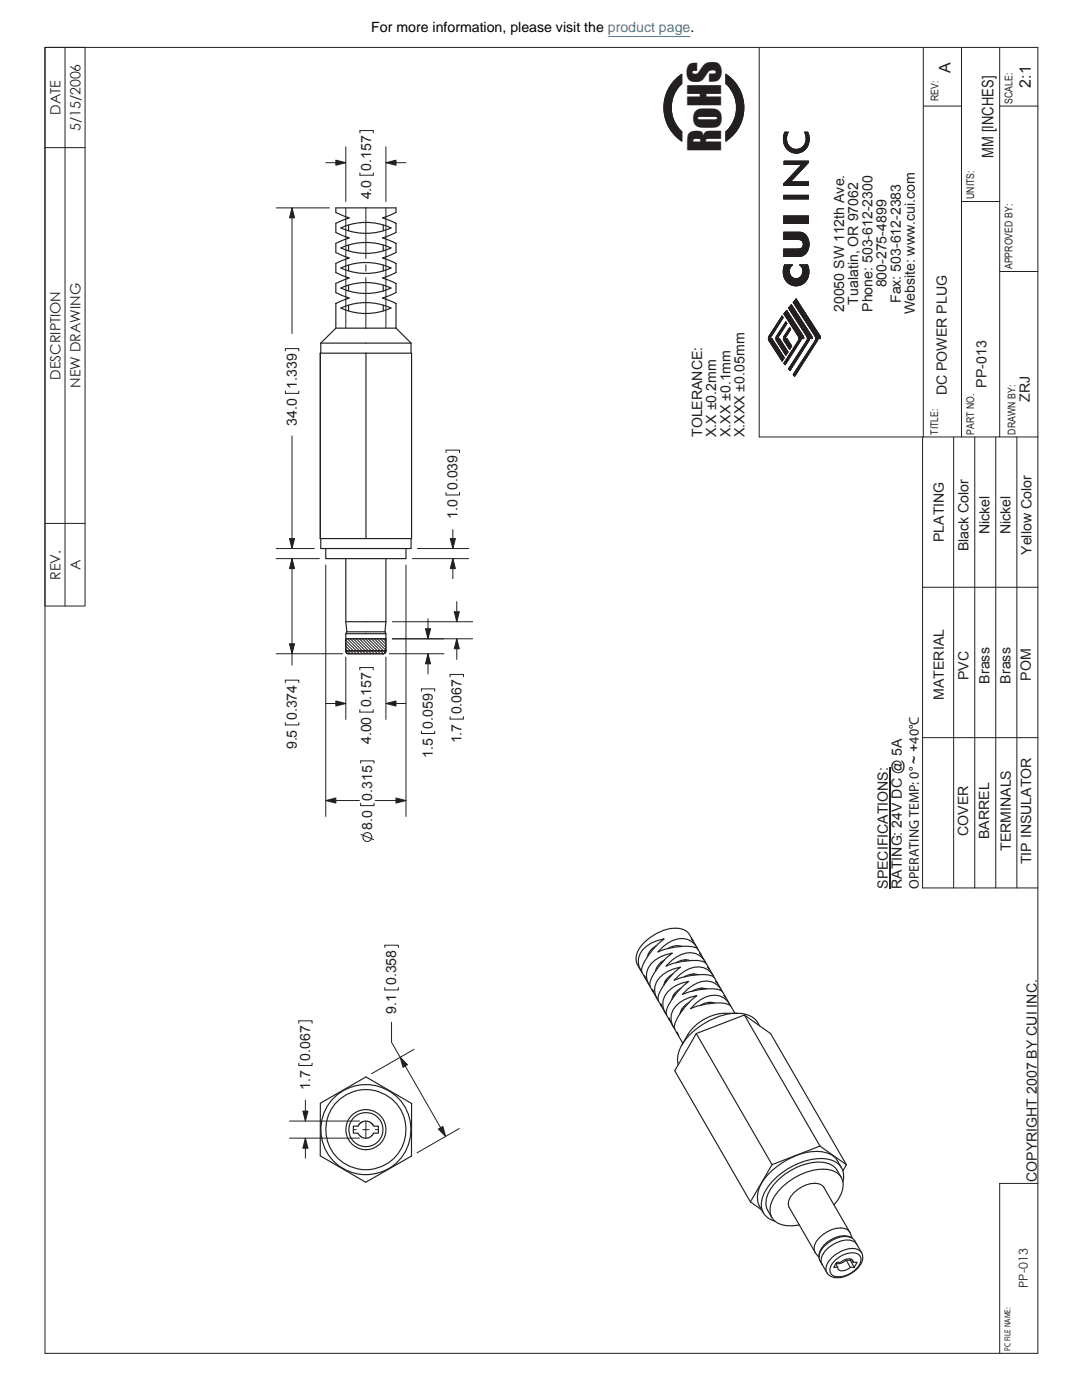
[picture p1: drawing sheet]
<svg xmlns="http://www.w3.org/2000/svg" width="216mm" height="279mm" viewBox="0 0 216 279" stroke-linecap="round" stroke-linejoin="round" font-family="sans-serif">
<!-- layer: Layer 1 -->
<g fill="none" stroke="#231f20" stroke-width=".2">
<path d="M9 9.5h198.1v260.6h-198.1zM151.5 9.5v77.7h55.6M184.2 9.5v77.7M191.9 9.5v77.7M199.5 9.5v77.7M156.4 39h4.9v.7h-4.9zM156.5 32.2h4.8v.2l-3.6 3.9h3.6v.7h-4.9v-.3l3.6-3.9h-3.5zM156.6 26.4h.7a2.18 2.18 0 0 0 1.6 3.4 2.14 2.14 0 0 0 1.6-3.4h.7a2.74 2.74 0 0 1-2.6 4.1 2.74 2.74 0 0 1-2.2-3.6zM184.2 21.2h7.7M199.5 21.2h7.6M156.4 43.1h4.9v1.5h-4.9zM156.6 52.9h1.5a1.45 1.45 0 0 0-.4 2.1 1.45 1.45 0 0 0 2.1 .2 1.57 1.57 0 0 0-.2-2.3h1.5a2.75 2.75 0 0 1-2.6 4.1 2.74 2.74 0 0 1-2.1-3.7z"/>
<path d="M158.9 59.7l4.7 7.3 .1 .6h-.5l-.1 .4-4.5 7.1-.3-.3 4.5-7.1-.1-.6-4.4-6.8zM159.6 46.4a2.37 2.37 0 0 1 1.7 3.3 1.9 1.9 0 0 1-1.7 1.4M159.6 46.4h-3.2v1.4h3.3M159.7 49.7h-3.3v1.4h3.2M159.7 47.8a.98 .98 0 0 1 .6 .9 .98 .98 0 0 1-.6 1M191.9 40.2h7.6M199.5 54.2h7.6M156.1 63.1l.2 .3-2.6 4.2h.3l2.5 3.8-.4 .7-2.7-4.2-.1-.5zM156.8 64.2l.2 .4-1.8 2.9 .3 .1 1.7 2.6-.4 .7-1.9-3-.1-.5zM157 62l3.2 5 .2 .6h-.5l-.2 .4-3 4.8-.3-.3 3-4.8-.1-.6-2.9-4.5zM157.6 65.4l.2 .3-1.1 1.8 .3 .1 1 1.5-.4 .6-1.3-2 .1-.5zM157.9 60.8l4 6.2 .2 .6h-.6l-.1 .4-3.8 6-.2-.4 3.7-5.9-.1-.6-3.6-5.6z"/>
<path d="M184.1 87.2v90h23M190.3 87.2v90M194.5 87.2v90M198.7 87.2v90M202.9 87.2v90M184.1 117.2h23M184.1 147.2h23M207.1 236.2h-7.6v33.9"/>
</g>
<path d="M157.6 65.4l.2 .3-1.1 1.8 .3 .1 1 1.5-.4 .6-1.2-1.7-.1-.4 .1-.5z" fill-rule="evenodd" fill="#231f20"/>
<path d="M157.6 65.4l.2 .3-1.1 1.8 .3 .1 1 1.5-.4 .6-1.2-1.7-.1-.4 .1-.5z" fill="none" stroke="#231f20" stroke-width=".2"/>
<path d="M157 62l3.2 5 .2 .6h-.5l-.2 .4-3 4.8-.3-.3 3-4.9-.1-.5-2.9-4.5z" fill-rule="evenodd" fill="#231f20"/>
<path d="M157 62l3.2 5 .2 .6h-.5l-.2 .4-3 4.8-.3-.3 3-4.9-.1-.5-2.9-4.5z" fill="none" stroke="#231f20" stroke-width=".2"/>
<path d="M158.9 59.7l4.7 7.3 .1 .6h-.5l-.1 .4-4.5 7.1-.3-.3 4.5-7.2-.1-.5-4.4-6.8z" fill-rule="evenodd" fill="#231f20"/>
<path d="M158.9 59.7l4.7 7.3 .1 .6h-.5l-.1 .4-4.5 7.1-.3-.3 4.5-7.2-.1-.5-4.4-6.8z" fill="none" stroke="#231f20" stroke-width=".2"/>
<path d="M157.9 60.8l4 6.2 .2 .6h-.6l-.1 .4-3.8 6-.2-.4 3.7-6-.1-.5-3.6-5.6z" fill-rule="evenodd" fill="#231f20"/>
<path d="M157.9 60.8l4 6.2 .2 .6h-.6l-.1 .4-3.8 6-.2-.4 3.7-6-.1-.5-3.6-5.6z" fill="none" stroke="#231f20" stroke-width=".2"/>
<path d="M156.1 63.1l.2 .3-2.6 4.1 .3 .1 2.5 3.8-.4 .7-2.8-4.4 .1-.6z" fill-rule="evenodd" fill="#231f20"/>
<path d="M156.1 63.1l.2 .3-2.6 4.1 .3 .1 2.5 3.8-.4 .7-2.8-4.4 .1-.6z" fill="none" stroke="#231f20" stroke-width=".2"/>
<path d="M156.8 64.2l.2 .4-1.8 2.9 .3 .1 1.7 2.6-.4 .7-2-3.2 .1-.6z" fill-rule="evenodd" fill="#231f20"/>
<path d="M156.8 64.2l.2 .4-1.8 2.9 .3 .1 1.7 2.6-.4 .7-2-3.2 .1-.6z" fill="none" stroke="#231f20" stroke-width=".2"/>
<path d="M156.4 46.4h3.3a2.57 2.57 0 0 1 1.2 4l-.5 .5-.7 .2h-3.3v-1.4h2.7a1 1 0 0 0 1.1-.6l.1-.6-.5-.6-3.4-.1z" fill-rule="evenodd" fill="#231f20"/>
<path d="M156.4 46.4h3.3a2.57 2.57 0 0 1 1.2 4l-.5 .5-.7 .2h-3.3v-1.4h2.7a1 1 0 0 0 1.1-.6l.1-.6-.5-.6-3.4-.1z" fill="none" stroke="#231f20" stroke-width=".2"/>
<path d="M156.4 43.1h4.9v1.5h-4.9z" fill-rule="evenodd" fill="#231f20" stroke="#231f20" stroke-width=".2"/>
<path d="M156.6 52.9h1.5a1.45 1.45 0 0 0-.4 2 1.45 1.45 0 0 0 2 .4 1.58 1.58 0 0 0-.1-2.4h1.5a2.7 2.7 0 0 1-.4 3.3 2.7 2.7 0 0 1-3.3 .4 3.1 3.1 0 0 1-.8-3.7z" fill-rule="evenodd" fill="#231f20"/>
<path d="M156.6 52.9h1.5a1.45 1.45 0 0 0-.4 2 1.45 1.45 0 0 0 2 .4 1.58 1.58 0 0 0-.1-2.4h1.5a2.7 2.7 0 0 1-.4 3.3 2.7 2.7 0 0 1-3.3 .4 3.1 3.1 0 0 1-.8-3.7z" fill="none" stroke="#231f20" stroke-width=".2"/>
<path d="M156.4 39h4.9v.7h-4.9z" fill-rule="evenodd" fill="#231f20" stroke="#231f20" stroke-width=".2"/>
<path d="M156.5 32.2h4.8v.2l-3.6 3.9h3.6v.7h-4.9v-.3l3.6-3.9h-3.5z" fill-rule="evenodd" fill="#231f20"/>
<path d="M156.5 32.2h4.8v.2l-3.6 3.9h3.6v.7h-4.9v-.3l3.6-3.9h-3.5z" fill="none" stroke="#231f20" stroke-width=".2"/>
<path d="M156.6 26.4h.7a2.15 2.15 0 0 0 0 2.5 2.15 2.15 0 0 0 2.3 .8 2.31 2.31 0 0 0 .9-3.3h.7a2.76 2.76 0 0 1-.3 3 2.76 2.76 0 0 1-2.9 1 2.97 2.97 0 0 1-1.4-4z" fill-rule="evenodd" fill="#231f20"/>
<path d="M134.6 16.1l1.4-1.3v1.9a6.5 6.5 0 0 0 0 9.6v1.9a8 8 0 0 1-1.4-12.1zM144.8 14.8a8 8 0 0 1 0 13.4v-1.9a6.5 6.5 0 0 0 0-9.6zM156.6 26.4h.7a2.15 2.15 0 0 0 0 2.5 2.15 2.15 0 0 0 2.3 .8 2.31 2.31 0 0 0 .9-3.3h.7a2.76 2.76 0 0 1-.3 3 2.76 2.76 0 0 1-2.9 1 2.97 2.97 0 0 1-1.4-4z" fill="none" stroke="#231f20" stroke-width=".2"/>
<path d="M134.8 15.8l1.2-1v1.9a6.5 6.5 0 0 0 0 9.6v1.9a8 8 0 0 1-1.2-12.4z" fill-rule="evenodd" fill="#231f20"/>
<path d="M134.8 15.8l1.2-1v1.9a6.5 6.5 0 0 0 0 9.6v1.9a8 8 0 0 1-1.2-12.4z" fill="none" stroke="#231f20" stroke-width=".2"/>
<path d="M144.8 14.8a8 8 0 0 1 0 13.4v-1.9a6.5 6.5 0 0 0 0-9.6z" fill-rule="evenodd" fill="#231f20"/>
<g fill="none" stroke="#231f20" stroke-width=".2">
<path d="M144.8 14.8a8 8 0 0 1 0 13.4v-1.9a6.5 6.5 0 0 0 0-9.6zM65 32.5h4M69 29.3v10.9M71.8 26.5v-.4h2.7v.4M71.8 34.5v.5h2.7v-.5M77 29.3v10.9M77 32.5h4M69 41.5v24M73 41.5v10.1M73 52.9v1.2M73 55.4v10.1M77 41.5v24"/>
<path d="M69 129.9l.1 .3 .4 .3h7l.4-.3 .1-.3M69 129.9h8M69 129.9v-2.4h8v2.4M69 131.1v12.5M69 129.6l.9 .9M69 129l1.5 1.5M69 128.4l2.1 2.1M69 127.8l2.7 2.7M69.3 127.5l3 3M69.9 127.5l3 3M70.5 127.5l3 3M71.1 127.5l3 3"/>
<path d="M71.7 127.5l3 3M71.8 133.7v-.5h2.7v.5M72.3 127.5l3 3M72.9 127.5l3 3M73.5 127.5l3 3M74.1 127.5l2.8 2.8M74.7 127.5l2.3 2.3M75.3 127.5l1.7 1.7M75.9 127.5l1.1 1.1M76.5 127.5l.5 .5M77 131.1v12.5M77.7 130.5h10.9"/>
<path d="M78.3 127.5h16M78.3 124.1h16M84.1 137.9v-.4h2.6v.4M85.4 123.5v4M85.4 130.5v4M89.8 135.1v-.5h2.7v.5M91.1 120.1v4M91.1 127.5v4.1M65 140.4h4M71.8 141.6v.5h2.7v-.5M77 140.4h4M84.1 145.9v.5h2.6v-.5"/>
<path d="M89.8 143v.5h2.7v-.5"/>
</g>
<g fill="none" stroke="#231f20" stroke-width=".23">
<path d="M67 42.4v-.9h12v.9l-2.7 1.1 2.7 1.1v1.8l-2.7 1.1 2.7 1.1v1.8l-2.7 1.1 2.7 1.1v1.8l-2.7 1.1 2.7 1.1v1.8l-2.7 1.1 2.7 1.1v4.9M67 58.4l2.7 1.1-2.7 1.1M67 42.4l2.7 1.1-2.7 1.1v1.8M67 50.4l2.7 1.1-2.7 1.1v1.8M67 54.4l2.7 1.1-2.7 1.1v1.8M67 46.4l2.7 1.1-2.7 1.1v1.8M68 45.5a12 12 0 0 1 10 0 12.1 12.1 0 0 1-10 0zM68 49.5a12 12 0 0 1 10 0 12.1 12.1 0 0 1-10 0zM68 53.5a11.9 11.9 0 0 1 10 0 12.1 12.1 0 0 1-10 0zM68 57.5a11.9 11.9 0 0 1 10 0 12.2 12.2 0 0 1-10 0zM69.6 44.9v1.2M69.6 48.9v1.2"/>
<path d="M69.6 52.9v1.2M69.6 56.9v1.2M76.5 44.9v1.2M76.5 48.9v1.2M76.5 52.9v1.2M76.5 56.9v1.2M63.9 70.5h18.2v37h-18.2zM64 68.5h18M64 68.5v2M67 65.5h12M67 65.5l-3 3M67 60.6v4.9"/>
<path d="M68 61.5a11.9 11.9 0 0 1 10 0 12.2 12.2 0 0 1-10 0zM69.6 60.9v1.2M73 70.5v37M76.5 60.9v1.2M79 65.5l3 3M82 68.5v2M65 109.5v2h16v-2M69 111.5v12.6l.2 2M77 111.5v12.6M82 107.5v2h-18v-2M69 127.5v2.5l.3 .4 .3 .1M69 129.9h8"/>
<path d="M69 126.5v1M69 127.5h8M69 124.1h8M69 126.5h8M69.2 126.1l-.2 .4M69.2 126.1h7.6M76.8 126.1l.2 .4M77 129.9l-.1 .4-.3 .2h-7M77 124.1l-.2 2M77 126.5v3.4M128 194a3.6 3.6 0 0 1 1.1-5.3 8.3 8.3 0 0 1 3.4-1.3 12.6 12.6 0 0 0-4.5 6.1l.1 .6M128.1 194.1l.6 1"/>
<path d="M128.8 195.2l-.2-.5 .3 .8M128.9 195.5l.6 1M129.7 196.8a3.6 3.6 0 0 1 1.1-5.2 8.3 8.3 0 0 1 3.4-1.4 13.3 13.3 0 0 0-4.5 6v.6l.6 1.1M130.4 198l-.2-.5 .4 .9M130.6 198.4l.5 .9M131 188.7l-.1 .1a3.3 3.3 0 0 0-1.7 2.2M131.3 199.6a3.6 3.6 0 0 1 1.1-5.2 8.4 8.4 0 0 1 3.4-1.4 13.3 13.3 0 0 0-4.5 6.1v.5l.7 1.1M132.1 192.1l-.3 .1M132.6 191.6h-.1a3.3 3.3 0 0 0-1.7 2.2M132.9 195.9h-.2M133.2 195.6l-.4 .1M134.2 194.4l-.1 .1a3.4 3.4 0 0 0-1.7 2.1"/>
<path d="M134.3 198.7h.3M134.8 198.5h-.3M135.8 197.2l-.1 .1a3.3 3.3 0 0 0-1.6 2.2M136.1 188.9a3.2 3.2 0 0 0-2.8 .4M136.7 191.6l-.2 .2M136.9 191.6l-.1 .2M137.7 191.7a3.2 3.2 0 0 0-2.8 .4M138.3 187.7a3.4 3.4 0 0 0-4.1-2.4 9.8 9.8 0 0 0-6.8 4.2 3.4 3.4 0 0 0 .5 4.2M138.3 187.8l-.4-.4 .6 .7M138.3 194.4l-.2 .3M138.5 188.1l.6 1M138.6 194.4l-.1 .2"/>
<path d="M139.2 189.4a3.6 3.6 0 0 0-5.1-1.7 8.7 8.7 0 0 0-2.8 2.3 13.8 13.8 0 0 1 7.2-1l.6 .3 .8 1.2M139.3 194.5a3.2 3.2 0 0 0-2.8 .5M139.9 190.6l-.3-.4 1.1 1.7M140 197.2l-.3 .3M140.2 197.2l-.1 .2M140.9 192.3a3.6 3.6 0 0 0-5.1-1.7 8.5 8.5 0 0 0-2.9 2.2 14.2 14.2 0 0 1 6.9-1 2.16 2.16 0 0 1 1.7 1.5M140.9 197.4a3.2 3.2 0 0 0-2.7 .4M141.6 193.5l-.4-.5 1.1 1.8M142.5 195.1a3.6 3.6 0 0 0-5.1-1.7 8.5 8.5 0 0 0-2.9 2.2 13.8 13.8 0 0 1 7.3-.9l.8 .5 .6 1M143.2 196.3l-.4-.4 1.2 1.7M144.1 197.9a3.6 3.6 0 0 0-5.1-1.7 8.5 8.5 0 0 0-2.8 2.3 14.5 14.5 0 0 1 6.9-1.1 2.08 2.08 0 0 1 1.7 1.6M144.8 199.1l-.3-.4 1.1 1.7"/>
<path d="M132.1 200.9l-.3-.6 1 1.9M132.9 202.4a3.6 3.6 0 0 1 1.2-5.2 8.2 8.2 0 0 1 3.3-1.3 12.6 12.6 0 0 0-4.5 6.1l.1 .6M133 202.6l.6 1M133.7 203.7l-.2-.5 .9 1.8M134.6 205.3a3.6 3.6 0 0 1 1.1-5.2 8.4 8.4 0 0 1 3.3-1.4 13.5 13.5 0 0 0-4.4 5.9v.5l.6 1.3M135.3 206.5l-.2-.5 .4 .8M135.5 206.9l.7 1.3M136 201.6h.2M136.4 201.3h-.3M137.5 200.1h-.1a3.3 3.3 0 0 0-1.7 2.2M138.9 206.3l15.2 26.1 9.5-3.7M138.9 206.3l-4.3 7.4 15.1 26.2"/>
<path d="M141.6 200l-.2 .3M141.9 200l-.2 .3M142.6 200.2a3.2 3.2 0 0 0-2.8 .4M145.8 200.7a3.6 3.6 0 0 0-5.1-1.6 8 8 0 0 0-2.9 2.2 13.4 13.4 0 0 1 7.2-1l.9 .6 .7 1.3M147.1 202.2a14 14 0 0 0-11.2 6.6 5 5 0 0 0-.6 3.7M147.1 202.2a9.9 9.9 0 0 0-9.7 4l-1.4 2.4M147.1 202.2a4.5 4.5 0 0 1 4.5 2.5M148.5 202.6l5.3 3.7 15.1 26.2M148.5 202.6l-9.6 3.7M148.5 202.6l15.1 26.1M63.9 220.2l9.1-5.3 9.1 5.3v10.5l-9.1 5.2-9.1-5.2zM74.6 226.1h.9v-1.4h-1l-.4-.6-.5-.3h-1.1l-.6 .4-.5 .5h-.9v1.4h1l.3 .6 .5 .3 .6 .2 .7-.2 .6-.3 .3-.6"/>
<path d="M149.7 239.9l2.3 1.5M154.1 232.4l-4.4 7.5M163.6 228.7l5.3 3.8M167.9 235a4.4 4.4 0 0 0-5.1-3.1 12.3 12.3 0 0 0-9.6 6.4 4.2 4.2 0 0 0 .8 4.7M167.9 233.1a4.9 4.9 0 0 0-5.7-3.3 14.6 14.6 0 0 0-10.1 6.2 4.9 4.9 0 0 0 .2 6.1M168.2 235.9a3.4 3.4 0 0 0-2.9-4.5 13 13 0 0 0-10.8 4 7.2 7.2 0 0 0-2.6 5.5 3.4 3.4 0 0 0 2.7 2.8M168.9 232.5l-.7 1.2M164 252.3l1 1.7M166.4 240.5a5.8 5.8 0 0 0 1.8-4.7 3.6 3.6 0 0 0-4-2.5 12.2 12.2 0 0 0-10.2 6.6 3.2 3.2 0 0 0 2.6 4.7h.9l2-.1M166.5 251.7a4.6 4.6 0 0 1 4.6-1.5 1.47 1.47 0 0 1 .3 2.3 4.9 4.9 0 0 1-4.9 2.2 1.4 1.4 0 0 1-.6-2.2zM166.8 252.2l.4 .7M166.9 251.9h.8l.7-.4a1.12 1.12 0 0 1 1.8 .4h.8l-.5 1h-.8l-.7 .5a1.42 1.42 0 0 1-1.8-.2v-.3h-.8z"/>
<path d="M168.9 251.5l-1.1 .6-1 .1M168.9 251.5h.8M168.9 251.5l.8 1.4M169.5 245.9l-5.1-9a3.1 3.1 0 0 0-3.8-.3 5.1 5.1 0 0 0-3.3 3.5l.1 .8 5.2 9M169.7 251.5l.8 1.4M169.8 251.3l-.1 .2M169.9 247a3.9 3.9 0 0 0-4 .4 4.2 4.2 0 0 0-2.5 3.4M169.9 251.3l.3 .6M170.1 247.1a2.28 2.28 0 0 0-2.9-2 6.2 6.2 0 0 0-4.6 3.2 2.25 2.25 0 0 0 .8 2.7M170.9 248.3l1 1.7M170.9 248.3a3.1 3.1 0 0 0-3.9-.3 4.6 4.6 0 0 0-3.2 3.6l.2 .7M170.9 248.3a2.23 2.23 0 0 0-2.7-1.5 6.2 6.2 0 0 0-4.6 3.2 2.14 2.14 0 0 0 .4 2.3"/>
<path d="M171.9 250a2.77 2.77 0 0 1-1.1 3.4 5 5 0 0 1-4.8 1.4l-.6-.4-.4-.4M171.9 250a2.2 2.2 0 0 0-2.3-.8 5.9 5.9 0 0 0-4.8 3.8l.2 1"/>
<circle cx="73" cy="225.4" r="3.4"/>
<circle cx="73" cy="225.5" r="9"/>
<circle cx="73" cy="225.4" r="8"/>
<circle cx="73" cy="225.4" r="4"/>
</g>
<path d="M84.9 125.5h1l-.5 2z" fill="#231f20"/>
<path d="M84.9 125.5h1l-.5 2z" fill="none" stroke="#231f20" stroke-width=".2"/>
<path d="M85.4 130.5l.5 2h-1z" fill="#231f20"/>
<path d="M85.4 130.5l.5 2h-1z" fill="none" stroke="#231f20" stroke-width=".2"/>
<path d="M77 32.5l2-.5v1z" fill="#231f20"/>
<path d="M77 32.5l2-.5v1z" fill="none" stroke="#231f20" stroke-width=".2"/>
<path d="M67 32l2 .5-2 .5z" fill="#231f20"/>
<path d="M67 32l2 .5-2 .5z" fill="none" stroke="#231f20" stroke-width=".2"/>
<path d="M77 140.4l2-.5v1z" fill="#231f20"/>
<path d="M77 140.4l2-.5v1z" fill="none" stroke="#231f20" stroke-width=".2"/>
<path d="M67 139.9l2 .5-2 .5z" fill="#231f20"/>
<path d="M67 139.9l2 .5-2 .5z" fill="none" stroke="#231f20" stroke-width=".2"/>
<path d="M90.6 122.1h1.1l-.6 2z" fill="#231f20"/>
<path d="M90.6 122.1h1.1l-.6 2z" fill="none" stroke="#231f20" stroke-width=".2"/>
<path d="M91.1 127.5l.6 2h-1.1z" fill="#231f20"/>
<path d="M91.1 127.5l.6 2h-1.1zM59.6 212.2v.4h2.7v-.4M59.6 204.2v-.5h2.7v.5M60.9 219.5v4.2M57.8 223.7h13.9M57.8 227.1h13.9M60.9 227.1v4M70.5 225.4h.6M72.4 225.4h1.2M73 223.7v3.4M74.9 225.4h.6" fill="none" stroke="#231f20" stroke-width=".2"/>
<path d="M60.4 221.7h1l-.5 2z" fill="#231f20"/>
<path d="M60.4 221.7h1l-.5 2z" fill="none" stroke="#231f20" stroke-width=".2"/>
<path d="M60.9 227.1l.5 2.1h-1z" fill="#231f20"/>
<g fill="none" stroke="#231f20" stroke-width=".2">
<path d="M9 9.5h8v111.4h-8zM13 9.5v111.4M9 29.5h8M55.1 41.5h10.6M58.3 41.5v25.1M56.9 78v.5h2.7v-.5M56.9 70v-.4h2.7v.4M58.3 87v22.5M89 98.3v.5h2.7v-.5M89 90.3v-.5h2.7v.5M9 104.5h8M55.1 109.5h7.6"/>
<path d="M55.1 111.5h8.6M58.3 111.5v21.3M65 112.8v50.1M81 112.8v50.1M82.3 111.5h11.2M83.3 109.5h10.2M90.4 105.7v3.8M90.4 111.5v4M55.1 130.5h13.2M56.9 136.2v-.5h2.7v.5M56.9 144.2v.5h2.7v-.5M65 159.8h6.7"/>
<path d="M72 152.3v-.5h2.6v.5M74.9 159.8h6.1M72 160.3v.5h2.6v-.5M72 166.5l2.6 1.1M60.9 227.1l.5 2.1h-1z"/>
<circle cx="73.3" cy="167" r=".89"/>
</g>
<path d="M177.5 153.1v24.3" fill="none" stroke="#231f20" stroke-width=".21"/>
<path d="M65 159.8l2-.5v1z" fill="#231f20"/>
<path d="M65 159.8l2-.5v1z" fill="none" stroke="#231f20" stroke-width=".2"/>
<path d="M79 159.3l2 .5-2 .5z" fill="#231f20"/>
<path d="M79 159.3l2 .5-2 .5z" fill="none" stroke="#231f20" stroke-width=".2"/>
<path d="M89.9 107.5h1l-.5 2z" fill="#231f20"/>
<path d="M89.9 107.5h1l-.5 2z" fill="none" stroke="#231f20" stroke-width=".2"/>
<path d="M90.4 111.5l.5 2h-1z" fill="#231f20"/>
<path d="M90.4 111.5l.5 2h-1z" fill="none" stroke="#231f20" stroke-width=".2"/>
<path d="M57.8 107.5h1l-.5 2z" fill="#231f20"/>
<path d="M57.8 107.5h1l-.5 2z" fill="none" stroke="#231f20" stroke-width=".2"/>
<path d="M58.3 41.5l.5 2h-1z" fill="#231f20"/>
<path d="M58.3 41.5l.5 2h-1z" fill="none" stroke="#231f20" stroke-width=".2"/>
<path d="M58.3 111.5l.5 2h-1z" fill="#231f20"/>
<path d="M58.3 111.5l.5 2h-1z" fill="none" stroke="#231f20" stroke-width=".2"/>
<path d="M57.8 128.5h1l-.5 2z" fill="#231f20"/>
<path d="M57.8 128.5h1l-.5 2zM76.8 197.1v.5h2.7v-.5M76.8 189.1v-.5h2.7v.5M78.1 204v4l10.8 18.8M82.6 209.4l-8.5 4.9M91.7 225.2l-8.5 4.9" fill="none" stroke="#231f20" stroke-width=".2"/>
<path d="M87.5 225.3l.9-.5 .5 2z" fill="#231f20"/>
<path d="M87.5 225.3l.9-.5 .5 2z" fill="none" stroke="#231f20" stroke-width=".2"/>
<path d="M79.9 211l1.4 1.5-.9 .5z" fill="#231f20"/>
<path d="M79.9 211l1.4 1.5-.9 .5z" fill="none" stroke="#231f20" stroke-width=".2"/>
<path d="M121.3 7.3h16.5" fill="none" stroke="#4582a4" stroke-width=".2"/>
<text font-size="8.5" fill="#231f20" x="143.9" y="30.2" transform="rotate(-90 143.9 30.2)">RoHS</text>
<g font-size="3.2" fill="#231f20">
<text x="189.6" y="14.5" transform="rotate(-90 189.6 14.5)">A</text>
<text x="205.7" y="17.5" transform="rotate(-90 205.7 17.5)">2:1</text>
<text x="198.2" y="31.5" transform="rotate(-90 198.2 31.5)">MM [INCHES]</text>
</g>
<text font-size="2.8" x="74.1" y="6.4">For more information, please visit the product page.</text>
<g font-size="2.8" fill="#231f20">
<text x="12.1" y="22.9" transform="rotate(-90 12.1 22.9)">DATE</text>
<text x="16.1" y="26.1" transform="rotate(-90 16.1 26.1)">5/15/2006</text>
<text x="74.1" y="34" transform="rotate(-90 74.1 34)">0.157</text>
<text x="74.1" y="39.8" transform="rotate(-90 74.1 39.8)">4.0</text>
<text x="176.9" y="57.4" transform="rotate(-90 176.9 57.4)">800-275-4899</text>
<text x="168.4" y="62.3" transform="rotate(-90 168.4 62.3)">20050 SW 112th Ave.</text>
<text x="171.3" y="60.8" transform="rotate(-90 171.3 60.8)">Tualatin, OR 97062</text>
<text x="174.1" y="62.2" transform="rotate(-90 174.1 62.2)">Phone: 503-612-2300</text>
<text x="179.7" y="60.5" transform="rotate(-90 179.7 60.5)">Fax: 503-612-2383</text>
<text x="182.6" y="62.8" transform="rotate(-90 182.6 62.8)">Website: www.cui.com</text>
<text x="12.1" y="75.8" transform="rotate(-90 12.1 75.8)">DESCRIPTION</text>
<text x="16.1" y="77.4" transform="rotate(-90 16.1 77.4)">NEW DRAWING</text>
<text x="59.2" y="77.6" transform="rotate(-90 59.2 77.6)">1.339</text>
<text x="196.8" y="77.4" transform="rotate(-90 196.8 77.4)">PP-013</text>
<text x="188.9" y="78.9" transform="rotate(-90 188.9 78.9)">DC POWER PLUG</text>
<text x="205.5" y="80.2" transform="rotate(-90 205.5 80.2)">ZRJ</text>
<text x="59.2" y="84.9" transform="rotate(-90 59.2 84.9)">34.0</text>
<text x="140.1" y="87.2" transform="rotate(-90 140.1 87.2)">TOLERANCE:</text>
<text x="142.9" y="87.2" transform="rotate(-90 142.9 87.2)">X.X ±0.2mm</text>
<text x="145.7" y="87.2" transform="rotate(-90 145.7 87.2)">X.XX ±0.1mm</text>
<text x="148.5" y="87.2" transform="rotate(-90 148.5 87.2)">X.XXX ±0.05mm</text>
<text x="91.3" y="97.8" transform="rotate(-90 91.3 97.8)">0.039</text>
<text x="91.3" y="103.6" transform="rotate(-90 91.3 103.6)">1.0</text>
<text x="197.4" y="106.7" transform="rotate(-90 197.4 106.7)">Nickel</text>
<text x="201.6" y="106.7" transform="rotate(-90 201.6 106.7)">Nickel</text>
<text x="16.1" y="113.7" transform="rotate(-90 16.1 113.7)">A</text>
<text x="188.3" y="108.2" transform="rotate(-90 188.3 108.2)">PLATING</text>
<text x="193.2" y="110" transform="rotate(-90 193.2 110)">Black Color</text>
<text x="205.8" y="110.7" transform="rotate(-90 205.8 110.7)">Yellow Color</text>
<text x="12.1" y="115.7" transform="rotate(-90 12.1 115.7)">REV.</text>
<text x="193.2" y="135.7" transform="rotate(-90 193.2 135.7)">PVC</text>
<text x="197.4" y="136.4" transform="rotate(-90 197.4 136.4)">Brass</text>
<text x="201.6" y="136.4" transform="rotate(-90 201.6 136.4)">Brass</text>
<text x="205.7" y="135.9" transform="rotate(-90 205.7 135.9)">POM</text>
<text x="59.2" y="143.7" transform="rotate(-90 59.2 143.7)">0.374</text>
<text x="74.1" y="141.2" transform="rotate(-90 74.1 141.2)">0.157</text>
<text x="92.1" y="142.6" transform="rotate(-90 92.1 142.6)">0.067</text>
<text x="188.3" y="139.7" transform="rotate(-90 188.3 139.7)">MATERIAL</text>
<text x="59.2" y="149.5" transform="rotate(-90 59.2 149.5)">9.5</text>
<text x="74.1" y="148.5" transform="rotate(-90 74.1 148.5)">4.00</text>
<text x="86.3" y="145.5" transform="rotate(-90 86.3 145.5)">0.059</text>
<text x="92.1" y="148.4" transform="rotate(-90 92.1 148.4)">1.7</text>
<text x="86.3" y="151.2" transform="rotate(-90 86.3 151.2)">1.5</text>
<text x="74.2" y="159.8" transform="rotate(-90 74.2 159.8)">0.315</text>
<text x="74.2" y="165.6" transform="rotate(-90 74.2 165.6)">8.0</text>
<text x="193.2" y="166.8" transform="rotate(-90 193.2 166.8)">COVER</text>
<text x="197.4" y="167.4" transform="rotate(-90 197.4 167.4)">BARREL</text>
<text x="201.7" y="169.8" transform="rotate(-90 201.7 169.8)">TERMINALS</text>
<text x="205.8" y="172.5" transform="rotate(-90 205.8 172.5)">TIP INSULATOR</text>
<text x="177.1" y="177.4" transform="rotate(-90 177.1 177.4)">SPECIFICATIONS:</text>
<text x="180" y="177.4" transform="rotate(-90 180 177.4)">RATING: 24V DC @ 5A</text>
<text x="183.4" y="177.4" transform="rotate(-90 183.4 177.4)">OPERATING TEMP: 0° ~ +40°C</text>
<text x="79.1" y="196.6" transform="rotate(-90 79.1 196.6)">0.358</text>
<text x="79.1" y="202.4" transform="rotate(-90 79.1 202.4)">9.1</text>
<text x="61.9" y="211.7" transform="rotate(-90 61.9 211.7)">0.067</text>
<text x="61.9" y="217.5" transform="rotate(-90 61.9 217.5)">1.7</text>
<text x="206.9" y="235.9" transform="rotate(-90 206.9 235.9)">COPYRIGHT 2007 BY CUI INC.</text>
</g>
<text font-size="2.5" fill="#231f20" x="205.1" y="257" transform="rotate(-90 205.1 257)">PP-013</text>
<g font-size="2.1" fill="#231f20">
<text x="187.2" y="20.2" transform="rotate(-90 187.2 20.2)">REV:</text>
<text x="202" y="20.7" transform="rotate(-90 202 20.7)">SCALE:</text>
<text x="194.4" y="39.8" transform="rotate(-90 194.4 39.8)">UNITS:</text>
<text x="202" y="53.7" transform="rotate(-90 202 53.7)">APPROVED BY:</text>
<text x="187.2" y="86.7" transform="rotate(-90 187.2 86.7)">TITLE:</text>
<text x="194.4" y="86.7" transform="rotate(-90 194.4 86.7)">PART NO.</text>
<text x="202.6" y="86.7" transform="rotate(-90 202.6 86.7)">DRAWN BY:</text>
</g>
<text font-size="1.7" fill="#231f20" x="201.6" y="269.6" transform="rotate(-90 201.6 269.6)">PC FILE NAME:</text>
</svg>
